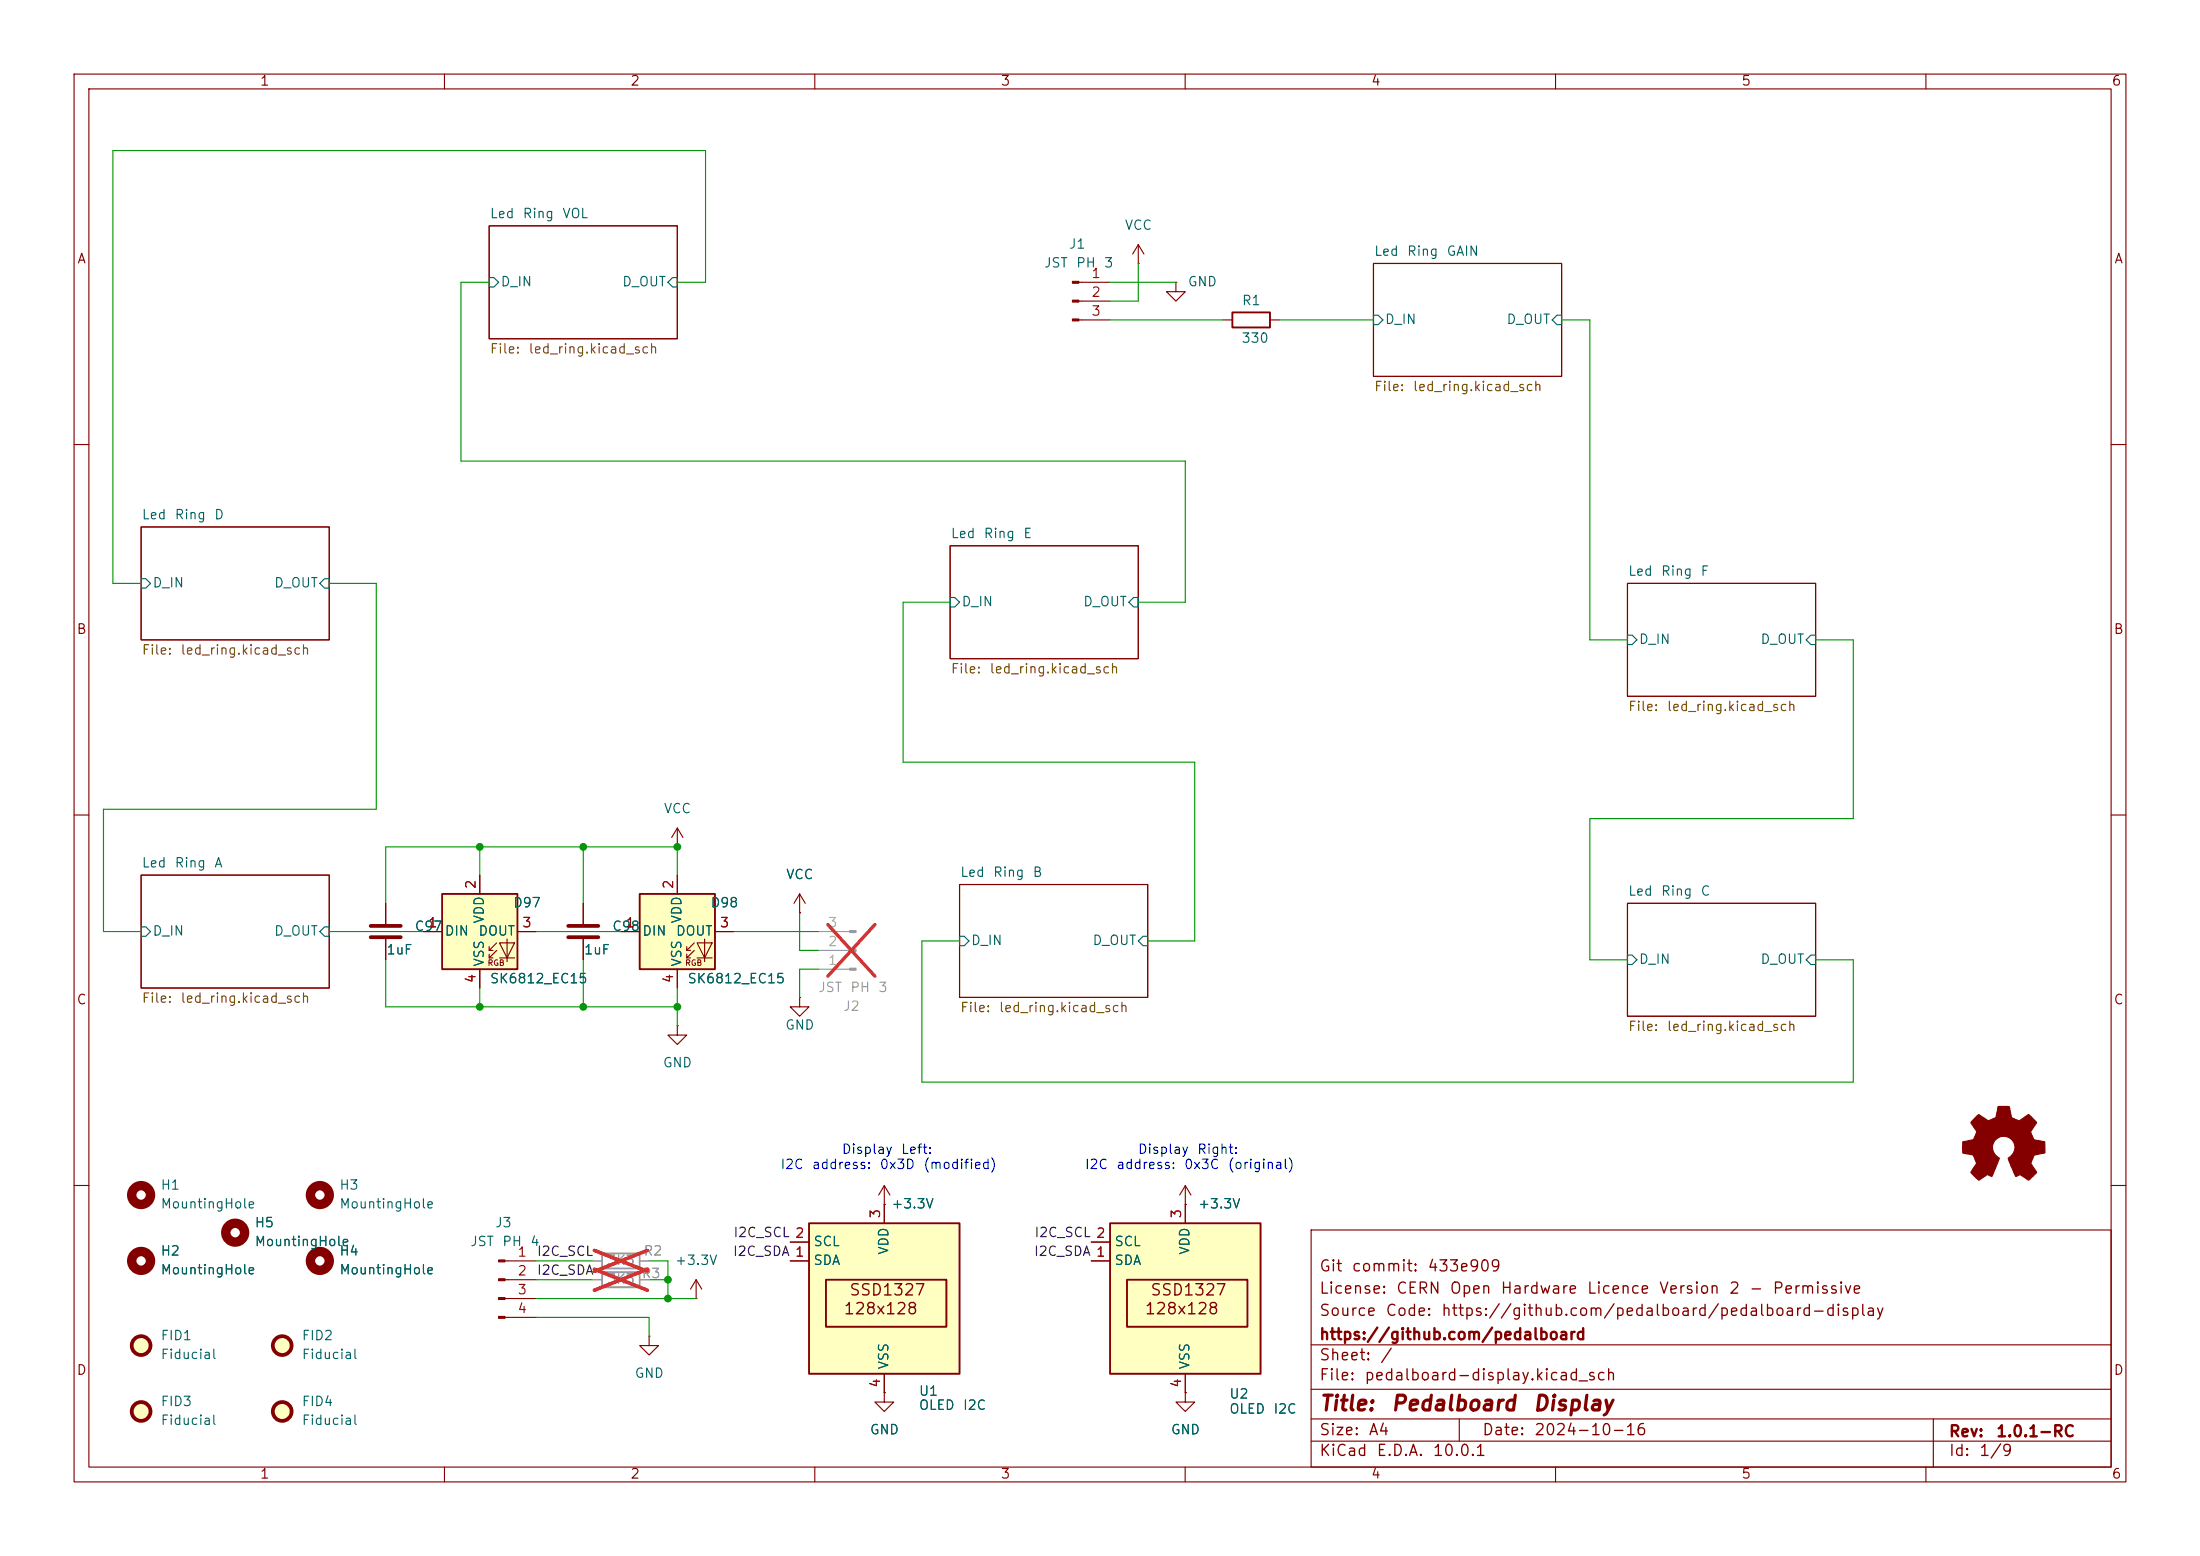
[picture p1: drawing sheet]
<svg xmlns="http://www.w3.org/2000/svg" width="297mm" height="210mm" viewBox="0 0 297 210" stroke-linecap="round" stroke-linejoin="round" font-family="sans-serif">
<g fill="none" stroke="#840000" stroke-width=".15">
<path d="M10 10h277v190h-277zM12 12h273v186h-273zM60 10v2M110 10v2M160 10v2M210 10v2M260 10v2M66 30.5h25.4v15.2h-25.4zM185.4 35.6h25.4v15.2h-25.4zM10 60h2M19 71.1h25.4v15.3h-25.4zM128.3 73.7h25.4v15.2h-25.4z"/>
<path d="M219.7 78.7h25.4v15.3h-25.4zM285 60h2M10 110h2M19 118.1h25.4v15.3h-25.4zM129.5 119.4h25.4v15.2h-25.4zM285 110h2M219.7 121.9h25.4v15.3h-25.4zM10 160h2M177 166h108v32h-108zM285 160h2M60 198v2M110 198v2"/>
<path d="M160 198v2M177 194.5h108M177 191.5h108M177 187.5h108M177 181.5h108M197 191.5v3M210 198v2M260 198v2M261 191.5v6.5"/>
</g>
<g fill="none" stroke="#006464" stroke-width=".15">
<path d="M66 37.5h.7l.6 .6-.6 .6h-.7zM90.8 37.5h.6v1.2h-.6l-.6-.6zM185.4 42.5h.7l.6 .7-.6 .6h-.7zM210.2 42.5h.6v1.3h-.6l-.7-.6zM19 78.1h.7l.6 .6-.6 .7h-.7zM43.8 78.1h.6v1.3h-.6l-.6-.7zM128.3 80.6h.6l.6 .7-.6 .6h-.6zM153 80.6h.7v1.3h-.7l-.6-.6zM219.7 85.7h.6l.7 .7-.7 .6h-.6zM244.5 85.7h.6v1.3h-.6l-.7-.6zM19 125.1h.7l.6 .6-.6 .7h-.7zM43.8 125.1h.6v1.3h-.6l-.6-.7z"/>
<path d="M129.5 126.4h.7l.6 .6-.6 .6h-.7zM154.3 126.4h.6v1.2h-.6l-.6-.6zM219.7 128.9h.6l.7 .6-.7 .7h-.6zM244.5 128.9h.6v1.3h-.6l-.7-.7z"/>
</g>
<path d="M149.9 165.1h20.3v20.3h-20.3z" fill="#ffffc2"/>
<path d="M149.9 165.1h20.3v20.3h-20.3zM152.1 172.7h16.3v6.4h-16.3z" fill="none" stroke="#840000" stroke-width=".25"/>
<path d="M91.4 114.3h.1M91.4 111.8l-.7 1.2M91.4 111.8l.8 1.2M91.4 111.8v2.5M78.7 121.9v2.8M78.7 126.7v2.8M147.3 170.2h2.6M147.3 167.6h2.6M160 162.6v2.5M160 185.4v2.6" fill="none" stroke="#840000" stroke-width=".15"/>
<path d="M76.7 125h4.1M76.7 126.5h4.1" fill="none" stroke="#840000" stroke-width=".51"/>
<path d="M59.7 120.7h10.1v10.1h-10.1z" fill="#ffffc2"/>
<g fill="none" stroke="#840000" stroke-width=".15">
<path d="M64.8 118.1v2.6M57.1 125.7h2.6M64.8 130.8v2.6M66 128.3h.5M66 129.3h.5M67.1 127.3l-1.1 1v-.5M67.1 128.3l-1.1 1v-.5M67.4 127.3h2.1l-1 2zM67.4 129.3h2.1M68.5 126.7v3.1M69.8 125.7h2.6M160 162.6h.1"/>
<path d="M160 160l-.7 1.3M160 160l.8 1.3M160 160v2.6M160 188v1.2h1.3l-1.3 1.3-1.3-1.3h1.3M160 188h.1"/>
</g>
<path d="M59.7 120.7h10.1v10.1h-10.1z" fill="none" stroke="#840000" stroke-width=".25"/>
<path d="M109.2 165.1h20.3v20.3h-20.3z" fill="#ffffc2"/>
<path d="M109.2 165.1h20.3v20.3h-20.3zM111.5 172.7h16.3v6.4h-16.3z" fill="none" stroke="#840000" stroke-width=".25"/>
<path d="M107.9 123.2h.1M107.9 120.7l-.7 1.2M107.9 120.7l.8 1.2M107.9 120.7v2.5M106.7 170.2h2.5M106.7 167.6h2.5M119.4 162.6v2.5M119.4 185.4v2.6" fill="none" stroke="#840000" stroke-width=".15"/>
<path d="M86.4 120.7h10.1v10.1h-10.1z" fill="#ffffc2"/>
<g fill="none" stroke="#840000" stroke-width=".15">
<path d="M145.6 38.1h4.3M153.7 35.6h.1M153.7 33l-.8 1.3M153.7 33l.7 1.3M153.7 33v2.6M158.7 38.1v1.3h1.3l-1.3 1.2-1.2-1.2h1.2M158.7 38.1h.1M145.6 43.2h4.3M145.6 40.6h4.3M165.1 43.2h1.3M171.4 43.2h1.3M64.8 118.1v2.6"/>
<path d="M91.4 118.1v2.6M52.1 121.9v2.8M52.1 126.7v2.8M57.1 125.7h2.6M64.8 130.8v2.6M69.8 125.7h2.6M78.7 121.9v2.8M78.7 126.7v2.8M83.8 125.7h2.6M91.4 138.4v1.3h1.3l-1.3 1.3-1.2-1.3h1.2M91.4 138.4h.1M91.4 130.8v2.6"/>
<path d="M92.7 128.3h.5M92.7 129.3h.5M93.7 127.3l-1 1v-.5M93.7 128.3l-1 1v-.5M94.1 127.3h2l-1 2zM94.1 129.3h2M95.1 126.7v3.1M96.5 125.7h2.6M107.9 134.6v1.3h1.3l-1.3 1.3-1.2-1.3h1.2M107.9 134.6h.1M107.9 123.2h.1M68.2 170.2h4.2"/>
<path d="M68.2 172.7h4.2M68.2 175.3h4.2M68.2 177.8h4.2M94 175.3h.1M94 172.7l-.8 1.3M94 172.7l.7 1.3M94 172.7v2.6M106.7 170.2h2.5M106.7 167.6h2.5M119.4 162.6h.1M119.4 160l-.8 1.3M119.4 160l.7 1.3"/>
<path d="M119.4 160v5.1M147.3 170.2h2.6M147.3 167.6h2.6M160 162.6h.1M160 162.6v2.5M87.6 180.3v1.3h1.3l-1.3 1.3-1.2-1.3h1.2M87.6 180.3h.1M119.4 188v1.2h1.2l-1.2 1.3-1.3-1.3h1.3M119.4 188h.1M119.4 185.4v2.6M160 188h.1M160 185.4v2.6"/>
</g>
<path d="M166.4 42.2h5v2h-5zM86.4 120.7h10.1v10.1h-10.1z" fill="none" stroke="#840000" stroke-width=".25"/>
<g fill="none" stroke="#840000" stroke-width="1.3">
<circle cx="19" cy="170.2" r="1.27"/>
<circle cx="19" cy="161.3" r="1.27"/>
<circle cx="31.7" cy="166.4" r="1.27"/>
<circle cx="43.2" cy="161.3" r="1.27"/>
<circle cx="43.2" cy="170.2" r="1.27"/>
</g>
<g fill="#ffffc2" stroke="#ffffc2" stroke-width=".14">
<circle cx="38.1" cy="181.6" r="1.27"/>
<circle cx="38.1" cy="190.5" r="1.27"/>
<circle cx="19" cy="181.6" r="1.27"/>
<circle cx="19" cy="190.5" r="1.27"/>
</g>
<g fill="none" stroke="#840000" stroke-width=".51">
<path d="M50 125h4.1M50 126.5h4.1"/>
<circle cx="19" cy="190.5" r="1.27"/>
<circle cx="19" cy="181.6" r="1.27"/>
<circle cx="38.1" cy="190.5" r="1.27"/>
<circle cx="38.1" cy="181.6" r="1.27"/>
</g>
<path d="M81.3 169.2h5.1v2h-5.1zM81.3 171.7h5.1v2h-5.1z" fill="none" stroke="#9c9b98" stroke-width=".25"/>
<path d="M110.5 130.8h4.2M110.5 128.3h4.2M110.5 125.7h4.2M80 170.2h1.3M80 172.7h1.3M86.4 170.2h1.2M86.4 172.7h1.2" fill="none" stroke="#9c9b98" stroke-width=".15"/>
<path d="M111.8 124.8l6.3 7M118.1 124.8l-6.3 7M80.2 168.8l7.2 2.8M80.2 171.3l7.2 2.8M87.4 168.8l-7.2 2.8M87.4 171.3l-7.2 2.8" fill="none" stroke="#e12e31" stroke-width=".46"/>
<g fill="#840000" stroke="#840000" stroke-width=".15">
<path d="M67.3 170.1h.9v.2h-.9z"/>
<path d="M67.3 172.6h.9v.2h-.9z"/>
<path d="M67.3 175.1h.9v.3h-.9z"/>
<path d="M67.3 177.7h.9v.2h-.9z"/>
<path d="M266.6 150.9l.6-.5 1.1 .8h.4l.7-.4 .3-1.4 1.3-.1 .2 .1 .4 1.5 1 .4 1.3-.9 1 1.1-.8 1.3 .5 1 1.4 .3 .1 1.5-1.4 .3-.1 .1-.4 1 .8 1.2-.1 .2-1 .9-1.2-.8-.6 .3-1-2.5a1.54 1.54 0 0 0 .4-2.6 1.54 1.54 0 0 0-2.5 1 1.97 1.97 0 0 0 .9 1.6l-1 2.5-.6-.3-1.2 .8-1-1.1 .8-1.2-.5-1.1-1.4-.3v-1.5l1.2-.2a.83 .83 0 0 0 .5-.8l.2-.4-.8-1.2z"/>
<path d="M144.8 38h.8v.2h-.8z"/>
<path d="M144.8 40.5h.8v.3h-.8z"/>
<path d="M144.8 43.1h.8v.2h-.8z"/>
</g>
<g fill="#9c9b98" stroke="#9c9b98" stroke-width=".15">
<path d="M114.7 130.7h.9v.2h-.9z"/>
<path d="M114.7 128.1h.9v.3h-.9z"/>
<path d="M114.7 125.6h.9v.3h-.9z"/>
</g>
<g fill="none" stroke="#009600" stroke-width=".15">
<path d="M66 38.1h-3.8v24.1h97.8v19.1h-6.3M91.4 38.1h3.8v-17.8h-80v58.4h3.8M149.9 38.1h8.8M153.7 35.6v5h-3.8M149.9 43.2h15.2M172.7 43.2h12.7M210.8 43.2h3.8v43.2h5.1M44.4 78.7h6.4v30.5h-36.8v16.5h5M128.3 81.3h-6.4v21.6h39.4v24.1h-6.4M245.1 86.4h5.1v24.1h-35.6v19h5.1M64.8 114.3v3.8M78.7 114.3v7.6"/>
<path d="M91.4 118.1v-3.8h-39.3v7.6M44.4 125.7h12.7M52.1 129.5v6.4h39.3M64.8 133.4v2.5M72.4 125.7h11.4M78.7 129.5v6.4M91.4 133.4v5M99.1 125.7h11.4M107.9 123.2v5.1h2.6M110.5 130.8h-2.6v3.8M129.5 127h-5v19.1h125.7v-16.6h-5.1M72.4 172.7h7.6"/>
<path d="M72.4 175.3h21.6M72.4 177.8h15.2v2.5M72.4 170.2h7.6M87.6 172.7h2.6M87.6 170.2h2.6v5.1"/>
</g>
<g fill="#009600" stroke="#009600" stroke-width=".14">
<circle cx="78.7" cy="114.3" r=".46"/>
<circle cx="91.4" cy="114.3" r=".46"/>
<circle cx="64.8" cy="114.3" r=".46"/>
<circle cx="78.7" cy="135.9" r=".46"/>
<circle cx="64.8" cy="135.9" r=".46"/>
<circle cx="90.2" cy="175.3" r=".46"/>
<circle cx="90.2" cy="172.7" r=".46"/>
<circle cx="91.4" cy="135.9" r=".46"/>
</g>
<g font-size="2" fill="#840000">
<text x="178" y="190.9">Title:</text>
<text x="187.7" y="190.9">Pedalboard</text>
<text x="206.8" y="190.9">Display</text>
</g>
<g font-size="1.5" fill="#840000">
<text x="178" y="172">Git</text>
<text x="182.4" y="172">commit:</text>
<text x="192.6" y="172">433e909</text>
<text x="113.8" y="177.8">128x128</text>
<text x="114.6" y="175.2">SSD1327</text>
<text x="154.4" y="177.8">128x128</text>
<text x="155.2" y="175.2">SSD1327</text>
<text x="178" y="178">Source</text>
<text x="178" y="175">License:</text>
<text x="186.9" y="178">Code:</text>
<text x="188.4" y="175">CERN</text>
<text x="194.5" y="178">https://github.com/pedalboard/pedalboard-display</text>
<text x="195.6" y="175">Open</text>
<text x="202.5" y="175">Hardware</text>
<text x="214.1" y="175">Licence</text>
<text x="223.9" y="175">Version</text>
<text x="233.3" y="175">2</text>
<text x="236" y="175">-</text>
<text x="239.2" y="175">Permissive</text>
<text x="178" y="184">Sheet:</text>
<text x="178" y="181.2">https://github.com/pedalboard</text>
<text x="186.2" y="184">/</text>
<text x="178" y="186.7">File:</text>
<text x="184.1" y="186.7">pedalboard-display.kicad_sch</text>
<text x="178" y="196.9">KiCad</text>
<text x="178" y="194.1">Size:</text>
<text x="184.7" y="194.1">A4</text>
<text x="185.7" y="196.9">E.D.A.</text>
<text x="193.3" y="196.9">10.0.1</text>
<text x="200" y="194.1">Date:</text>
<text x="207" y="194.1">2024-10-16</text>
<text x="263" y="194.3">Rev:</text>
<text x="263" y="196.9">Id:</text>
<text x="267.1" y="196.9">1/9</text>
<text x="269.4" y="194.3">1.0.1-RC</text>
</g>
<g font-size="1.3" fill="#840000">
<text x="35" y="11.9">1</text>
<text x="85" y="11.9">2</text>
<text x="135" y="11.9">3</text>
<text x="185" y="11.9">4</text>
<text x="235" y="11.9">5</text>
<text x="285" y="11.9">6</text>
<text x="10.3" y="35.9">A</text>
<text x="285.3" y="35.9">A</text>
<text x="10.3" y="85.9">B</text>
<text x="285.3" y="85.9">B</text>
<text x="10.3" y="135.9">C</text>
<text x="285.3" y="135.9">C</text>
<text x="10.3" y="185.9">D</text>
<text x="285.3" y="185.9">D</text>
<text x="35" y="199.9">1</text>
<text x="85" y="199.9">2</text>
<text x="135" y="199.9">3</text>
<text x="185" y="199.9">4</text>
<text x="235" y="199.9">5</text>
<text x="285" y="199.9">6</text>
</g>
<g font-size="1.3" fill="#006464">
<text x="66" y="29.8">Led</text>
<text x="70.5" y="29.8">Ring</text>
<text x="75.8" y="29.8">VOL</text>
<text x="144.2" y="33.9">J1</text>
<text x="151.8" y="31.3">VCC</text>
<text x="185.4" y="34.8">Led</text>
<text x="189.9" y="34.8">Ring</text>
<text x="195.2" y="34.8">GAIN</text>
<text x="67.5" y="39">D_IN</text>
<text x="83.9" y="39">D_OUT</text>
<text x="140.9" y="36.4">JST</text>
<text x="145.2" y="36.4">PH</text>
<text x="149" y="36.4">3</text>
<text x="160.3" y="39">GND</text>
<text x="167.6" y="41.5">R1</text>
<text x="167.5" y="46.6">330</text>
<text x="186.9" y="44">D_IN</text>
<text x="203.3" y="44">D_OUT</text>
<text x="19" y="70.4">Led</text>
<text x="23.5" y="70.4">Ring</text>
<text x="28.8" y="70.4">D</text>
<text x="128.3" y="72.9">Led</text>
<text x="132.7" y="72.9">Ring</text>
<text x="138.1" y="72.9">E</text>
<text x="20.5" y="79.6">D_IN</text>
<text x="36.9" y="79.6">D_OUT</text>
<text x="129.7" y="82.1">D_IN</text>
<text x="146.1" y="82.1">D_OUT</text>
<text x="219.7" y="78">Led</text>
<text x="224.1" y="78">Ring</text>
<text x="229.5" y="78">F</text>
<text x="221.2" y="87.2">D_IN</text>
<text x="237.6" y="87.2">D_OUT</text>
<text x="89.5" y="110.1">VCC</text>
<text x="19" y="117.4">Led</text>
<text x="23.5" y="117.4">Ring</text>
<text x="28.8" y="117.4">A</text>
<text x="106" y="119">VCC</text>
<text x="129.5" y="118.7">Led</text>
<text x="134" y="118.7">Ring</text>
<text x="139.3" y="118.7">B</text>
<text x="55.9" y="126">C97</text>
<text x="65.6" y="124.7" transform="rotate(-90 65.6 124.7)">VDD</text>
<text x="69.2" y="122.8">D97</text>
<text x="82.6" y="126">C98</text>
<text x="92.3" y="124.7" transform="rotate(-90 92.3 124.7)">VDD</text>
<text x="95.8" y="122.8">D98</text>
<text x="219.7" y="121.2">Led</text>
<text x="224.1" y="121.2">Ring</text>
<text x="229.5" y="121.2">C</text>
<text x="20.5" y="126.6">D_IN</text>
<text x="36.9" y="126.6">D_OUT</text>
<text x="52.1" y="129.1">1uF</text>
<text x="59.9" y="126.6">DIN</text>
<text x="64.5" y="126.6">DOUT</text>
<text x="65.6" y="130.6" transform="rotate(-90 65.6 130.6)">VSS</text>
<text x="78.7" y="129.1">1uF</text>
<text x="86.6" y="126.6">DIN</text>
<text x="91.2" y="126.6">DOUT</text>
<text x="92.3" y="130.6" transform="rotate(-90 92.3 130.6)">VSS</text>
<text x="131" y="127.9">D_IN</text>
<text x="147.4" y="127.9">D_OUT</text>
<text x="221.2" y="130.4">D_IN</text>
<text x="237.6" y="130.4">D_OUT</text>
<text x="66" y="133">SK6812_EC15</text>
<text x="92.7" y="133">SK6812_EC15</text>
<text x="105.9" y="139.3">GND</text>
<text x="89.4" y="144.4">GND</text>
<text x="21.6" y="160.9">H1</text>
<text x="45.7" y="160.9">H3</text>
<text x="21.6" y="163.4">MountingHole</text>
<text x="34.3" y="166">H5</text>
<text x="45.7" y="163.4">MountingHole</text>
<text x="66.8" y="166">J3</text>
<text x="120.2" y="163.4">+3.3V</text>
<text x="161.6" y="163.4">+3.3V</text>
<text x="21.6" y="169.8">H2</text>
<text x="21.6" y="172.3">MountingHole</text>
<text x="34.3" y="168.5">MountingHole</text>
<text x="45.7" y="169.8">H4</text>
<text x="45.7" y="172.3">MountingHole</text>
<text x="63.4" y="168.5">JST</text>
<text x="67.7" y="168.5">PH</text>
<text x="71.5" y="168.5">4</text>
<text x="91" y="171">+3.3V</text>
<text x="109.7" y="171">SDA</text>
<text x="109.7" y="168.5">SCL</text>
<text x="120.2" y="169.4" transform="rotate(-90 120.2 169.4)">VDD</text>
<text x="150.4" y="171">SDA</text>
<text x="150.4" y="168.5">SCL</text>
<text x="160.9" y="169.4" transform="rotate(-90 160.9 169.4)">VDD</text>
<text x="21.6" y="181.2">FID1</text>
<text x="21.6" y="183.7">Fiducial</text>
<text x="40.6" y="181.2">FID2</text>
<text x="40.6" y="183.7">Fiducial</text>
<text x="120.2" y="184.9" transform="rotate(-90 120.2 184.9)">VSS</text>
<text x="160.9" y="184.9" transform="rotate(-90 160.9 184.9)">VSS</text>
<text x="21.6" y="190.1">FID3</text>
<text x="40.6" y="190.1">FID4</text>
<text x="85.6" y="186.3">GND</text>
<text x="124" y="190.6">OLED</text>
<text x="124" y="188.7">U1</text>
<text x="129.9" y="190.6">I2C</text>
<text x="165.9" y="191.1">OLED</text>
<text x="165.9" y="189.1">U2</text>
<text x="171.8" y="191.1">I2C</text>
<text x="21.6" y="192.6">Fiducial</text>
<text x="40.6" y="192.6">Fiducial</text>
<text x="117.3" y="193.9">GND</text>
<text x="158" y="193.9">GND</text>
</g>
<g font-size="1.3" fill="#a90000">
<text x="147.2" y="37.8">1</text>
<text x="147.2" y="40.4">2</text>
<text x="147.2" y="42.9">3</text>
<text x="57.7" y="125.5">1</text>
<text x="64.5" y="120.1" transform="rotate(-90 64.5 120.1)">2</text>
<text x="70.4" y="125.5">3</text>
<text x="84.4" y="125.5">1</text>
<text x="91.2" y="120.1" transform="rotate(-90 91.2 120.1)">2</text>
<text x="97.1" y="125.5">3</text>
<text x="64.5" y="132.8" transform="rotate(-90 64.5 132.8)">4</text>
<text x="91.2" y="132.8" transform="rotate(-90 91.2 132.8)">4</text>
<text x="107.2" y="167.4">2</text>
<text x="119.1" y="164.5" transform="rotate(-90 119.1 164.5)">3</text>
<text x="147.9" y="167.4">2</text>
<text x="159.8" y="164.5" transform="rotate(-90 159.8 164.5)">3</text>
<text x="69.8" y="169.9">1</text>
<text x="69.8" y="172.5">2</text>
<text x="107.2" y="169.9">1</text>
<text x="147.9" y="169.9">1</text>
<text x="69.8" y="175">3</text>
<text x="69.8" y="177.5">4</text>
<text x="119.1" y="187.4" transform="rotate(-90 119.1 187.4)">4</text>
<text x="159.8" y="187.4" transform="rotate(-90 159.8 187.4)">4</text>
</g>
<g font-size="1.3" fill="#725600">
<text x="66" y="48">File:</text>
<text x="71.3" y="48">led_ring.kicad_sch</text>
<text x="185.4" y="53.1">File:</text>
<text x="190.6" y="53.1">led_ring.kicad_sch</text>
<text x="19" y="88.7">File:</text>
<text x="24.3" y="88.7">led_ring.kicad_sch</text>
<text x="128.3" y="91.2">File:</text>
<text x="133.5" y="91.2">led_ring.kicad_sch</text>
<text x="219.7" y="96.3">File:</text>
<text x="224.9" y="96.3">led_ring.kicad_sch</text>
<text x="19" y="135.7">File:</text>
<text x="24.3" y="135.7">led_ring.kicad_sch</text>
<text x="129.5" y="136.9">File:</text>
<text x="134.8" y="136.9">led_ring.kicad_sch</text>
<text x="219.7" y="139.5">File:</text>
<text x="224.9" y="139.5">led_ring.kicad_sch</text>
</g>
<g font-size="1.3" fill="#a5a4a2">
<text x="111.7" y="125.5">3</text>
<text x="111.7" y="130.6">1</text>
<text x="111.7" y="128">2</text>
</g>
<g font-size="1.3" fill="#939391">
<text x="110.4" y="134.2">JST</text>
<text x="113.7" y="136.8">J2</text>
<text x="114.7" y="134.2">PH</text>
<text x="118.5" y="134.2">3</text>
<text x="81.9" y="171">3K3</text>
<text x="81.9" y="173.6">3K3</text>
<text x="86.5" y="172.8">R3</text>
<text x="86.8" y="169.8">R2</text>
</g>
<g font-size="1.3" fill="#0000c2">
<text x="105.3" y="158.1">I2C</text>
<text x="109.5" y="158.1">address:</text>
<text x="113.5" y="156.1">Display</text>
<text x="118.7" y="158.1">0x3D</text>
<text x="121.5" y="156.1">Left:</text>
<text x="124.6" y="158.1">(modified)</text>
<text x="146.4" y="158.1">I2C</text>
<text x="150.6" y="158.1">address:</text>
<text x="153.5" y="156.1">Display</text>
<text x="159.8" y="158.1">0x3C</text>
<text x="161.5" y="156.1">Right:</text>
<text x="165.7" y="158.1">(original)</text>
</g>
<g font-size="1.3" fill="#0f0f0f">
<text x="98.9" y="167.3">I2C_SCL 2</text>
<text x="139.6" y="167.3">I2C_SCL 2</text>
<text x="72.4" y="169.8">I2C_SCL</text>
<text x="72.4" y="172.4">I2C_SDA</text>
<text x="98.9" y="169.8">I2C_SDA 1</text>
<text x="139.5" y="169.8">I2C_SDA 1</text>
</g>
<g font-size=".8" fill="#840000">
<text x="65.8" y="130.5">RGB</text>
<text x="92.4" y="130.5">RGB</text>
</g>
</svg>
